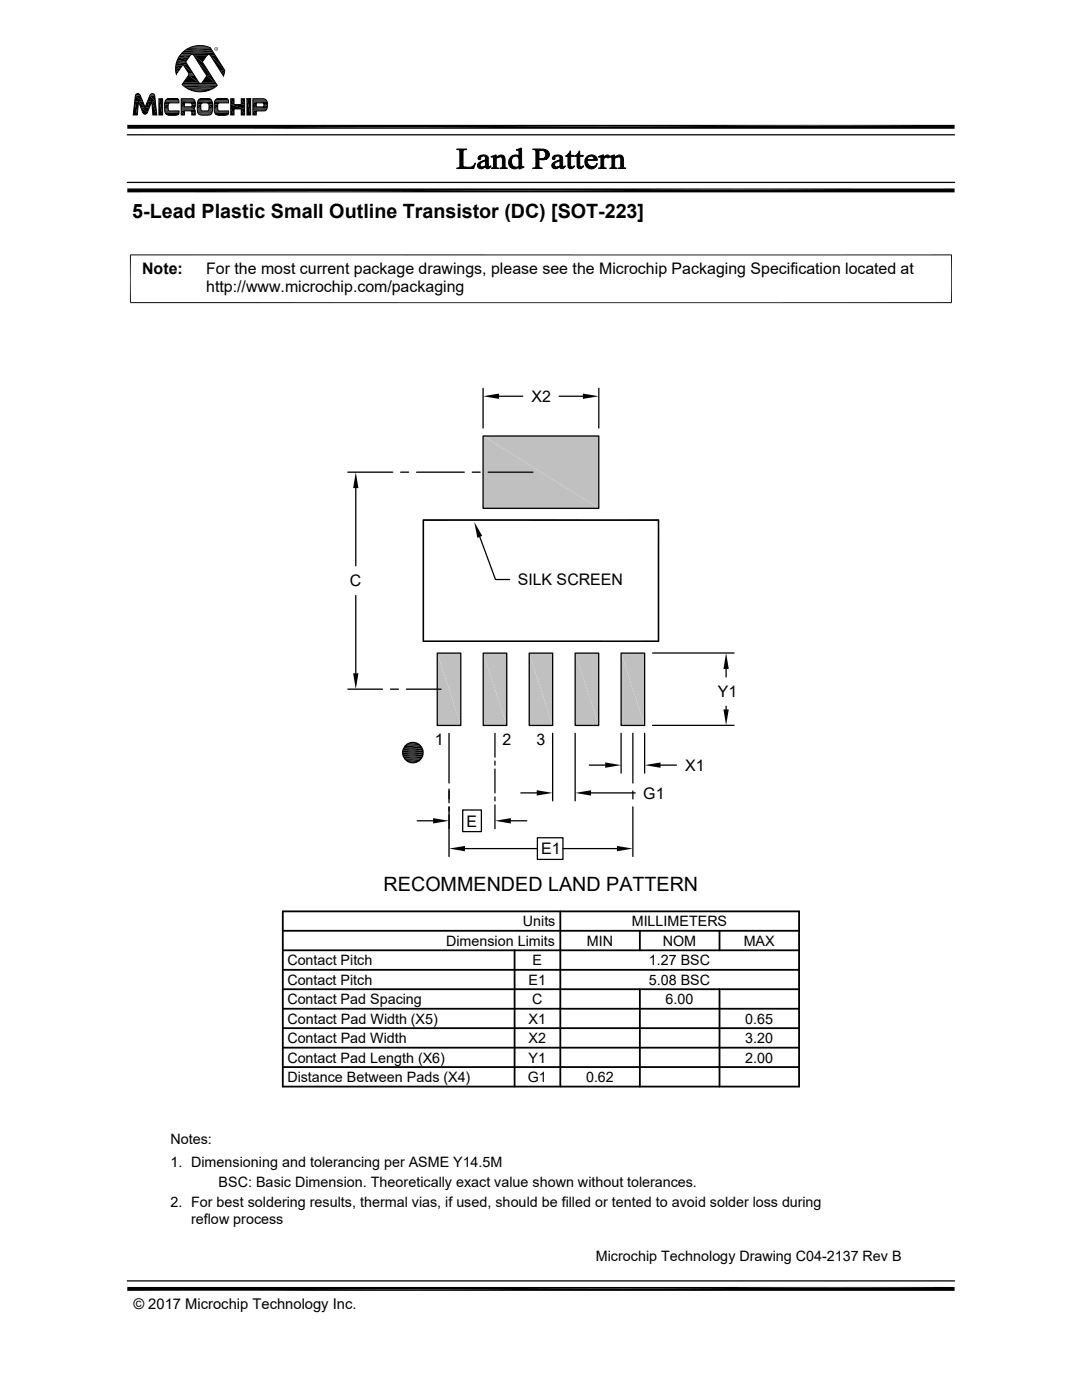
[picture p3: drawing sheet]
<svg xmlns="http://www.w3.org/2000/svg" width="216mm" height="279mm" viewBox="0 0 216 279" stroke-linecap="round" stroke-linejoin="round" font-family="sans-serif">
<g fill="#c0c0c0">
<path d="M96.4 87l23.1 14.5h-23.1z"/>
<path d="M96.4 87h23.1v14.5z"/>
<path d="M123.9 130.3l4.7 14.5h-4.7z"/>
<path d="M123.9 130.3h4.7v14.5z"/>
<path d="M114.8 130.3l4.7 14.5h-4.7z"/>
<path d="M114.8 130.3h4.7v14.5z"/>
<path d="M105.6 130.3l4.7 14.5h-4.7z"/>
<path d="M105.6 130.3h4.7v14.5z"/>
<path d="M96.4 130.3l4.7 14.5h-4.7z"/>
<path d="M96.4 130.3h4.7v14.5z"/>
<path d="M87.2 130.3l4.7 14.5h-4.7z"/>
<path d="M87.2 130.3h4.7v14.5z"/>
</g>
<g fill="none" stroke="#000" stroke-width=".25">
<path d="M25.4 36.4h165.1M25.4 26.9h165.1M96.4 77.5v7.9M99.6 79.1h4.7M111.6 79.1h4.7M119.5 77.5v7.9M69.4 94.2h9M71 97.4v15.5M79.9 94.2h1.6M83.1 94.2h9.5M94.2 94.2h1.6M96.4 87h23.1v14.5h-23.1z"/>
<path d="M97.4 94.2h8.9M71 118.9v15.5M84.5 103.8h46.9v24.2h-46.9zM95.7 107.1l3.2 8.6h2.8M69.4 137.5h6.9M77.9 137.5h1.6M81.1 137.5h6.9M84.3 128h47.2M87.2 130.3h4.7v14.5h-4.7zM96.4 130.3h4.7v14.5h-4.7zM105.6 130.3h4.7v14.5h-4.7zM114.8 130.3h4.7v14.5h-4.7z"/>
<path d="M123.9 130.3h4.7v14.5h-4.7zM130.2 130.3h16.3M144.9 133.5v1.6M80.9 148.6h2.9M80.9 151.8h2.9M89.6 146.3v10M89.6 157.5v2.7M98.8 146.3v4.8M98.8 151.9v.8M98.8 153.5v4.7M98.8 159v.8M103.9 158.2h3.2"/>
<path d="M110.3 146.3v13.5M114.8 146.3v13.5M117.6 152.7h3.2M117.9 158.2h8.8M123.9 146.3v8M126.3 146.3v10M126.3 157.9v1.5M128.6 146.3v8M130.2 144.8h16.3M131.8 152.7h3.2M144.9 140.9v.7M83.2 163.8h3.2"/>
<path d="M89.6 161v9.9M92.3 161.6h3.8v4.4h-3.8zM92.8 169.4h14.4M98.8 160.6v4.8M101.9 163.8h3.2M107.2 167.2h5.1v4.3h-5.1zM112.3 169.4h10.8M126.3 161v9.9M25.4 255.6h165.1"/>
<circle cx="82.4" cy="150.2" r="2.03"/>
</g>
<g fill="#000" stroke="#000" stroke-width=".2">
<path d="M98 31.2l.3 .1zM103.1 29.9h.2zM119.4 31.2l.3 .1zM121.6 31.2l.3 .1z"/>
<path d="M91.1 29.7h2l-.5 .2-.2 .5v2.8l.2 .2h.4h-1.3l.1-3.1a.43 .43 0 0 0-.7-.5z" fill-rule="evenodd"/>
<path d="M91.1 33.5l3-.2 .8-.7-.4 1h-3.4z" fill-rule="evenodd"/>
<path d="M95.5 31.3l.3-.2h.6h-.2a.42 .42 0 0 0-.3 .6l-.2 .2a.32 .32 0 0 1-.3-.2 .32 .32 0 0 1 .1-.4z" fill-rule="evenodd"/>
<path d="M95.5 32.5l.8-.4h.6a1.12 1.12 0 0 0-1.1 .9l.4 .3 .6 .1a.78 .78 0 0 1-1 .3 .78 .78 0 0 1-.5-1z" fill-rule="evenodd"/>
<path d="M95.8 31.1l.2-.1a1.19 1.19 0 0 1 1.4 .5l.1 1.7 .3 .2a.49 .49 0 0 1-.4 .3 .49 .49 0 0 1-.5-.3v-.1l-.2-.1 .2-.1v-1l-.4-.1 .4-.2a.51 .51 0 0 0-.5-.7z" fill-rule="evenodd"/>
<path d="M96.3 33.4l.6-.1z" fill-rule="evenodd"/>
<path d="M97.6 33.3l.3-.2-.1 .3z" fill-rule="evenodd"/>
<path d="M98 31.2l1-.3v.6h-.5z" fill-rule="evenodd"/>
<path d="M98.5 31.5l1.3-.2-.8 .3v1.4a.39 .39 0 0 0 .1 .4 .39 .39 0 0 0 .4 .1v.1h-1.5l.5-.3z" fill-rule="evenodd"/>
<path d="M99.3 31.3a.84 .84 0 0 1 .9-.4 .84 .84 0 0 1 .6 .8v1.6l.4 .3h-1.4l.3-.1 .1-.3v-1.6l-.4-.3z" fill-rule="evenodd"/>
<path d="M101.8 31.4l.5-.3h.6a1.19 1.19 0 0 0-.8 1.2 1.19 1.19 0 0 0 .9 1.1h-1.1a1.4 1.4 0 0 1-.1-2z" fill-rule="evenodd"/>
<path d="M102.3 31.1l.7-.2 .5 .3z" fill-rule="evenodd"/>
<path d="M103.1 29.9l1-.3v3.4l.2 .3h-.8a1.18 1.18 0 0 1-1.6 .1h1.1l.5-.3v-1.4l-.3-.5h.3v-1.1z" fill-rule="evenodd"/>
<path d="M103.5 33.3l1.1 .1-1.1 .3z" fill-rule="evenodd"/>
<path d="M106.8 30h1.2h-.5v1.6l1.6 .1-1.6 .1 .1 1.4a.47 .47 0 0 0 .6 .3v.1h-1.9l.6-.2v-.3z" fill-rule="evenodd"/>
<path d="M106.3 29.7l1.8 .1a1.12 1.12 0 0 1 1.3 .5 1.12 1.12 0 0 1-.3 1.4h-1a.86 .86 0 0 0 .8-.7 .86 .86 0 0 0-.5-1h-1.6z" fill-rule="evenodd"/>
<path d="M107.5 31.8h1.4z" fill-rule="evenodd"/>
<path d="M110.4 31.2l.2-.1h.6a.42 .42 0 0 0-.5 .6 .33 .33 0 0 1-.5 0 .33 .33 0 0 1 .2-.5z" fill-rule="evenodd"/>
<path d="M110.4 32.5l.9-.5 .4 .1a1.08 1.08 0 0 0-1 .9l.3 .3 .6 .1a.79 .79 0 0 1-1 .2 .79 .79 0 0 1-.4-.9z" fill-rule="evenodd"/>
<path d="M110.6 31.1l.5-.2a.87 .87 0 0 1 1.2 .7v1.6l.4 .2a.48 .48 0 0 1-.5 .3 .48 .48 0 0 1-.5-.4l-.2-.1 .2-.1v-1l-.4-.1 .4-.2a.51 .51 0 0 0-.5-.7z" fill-rule="evenodd"/>
<path d="M111.1 33.4l.6-.1z" fill-rule="evenodd"/>
<path d="M112.4 33.3l.4-.2-.1 .3z" fill-rule="evenodd"/>
<path d="M113.7 30.1h.2v.9h.6v.2h-.6v1.9l.3 .2-.8 .1-.1-2.2-.4-.1 .5-.4z" fill-rule="evenodd"/>
<path d="M113.4 33.4l.9-.1 .3-.2v.1a.68 .68 0 0 1-1.2 .2z" fill-rule="evenodd"/>
<path d="M115.6 30.1l.1 .9h.7v.2h-.7v1.7l.1 .4h.2l-.8 .1-.1-2.2-.4-.1 .5-.4z" fill-rule="evenodd"/>
<path d="M115.2 33.4l.9-.1 .2-.2h.2l-.1 .1a.68 .68 0 0 1-1.2 .2z" fill-rule="evenodd"/>
<path d="M117.1 31.3l.3-.2h.5a.72 .72 0 0 0-.7 .7l-.4 .1z" fill-rule="evenodd"/>
<path d="M117.4 31.1a1.17 1.17 0 0 1 1.8 .9h-2a1.1 1.1 0 0 0 1 1.2l-1.2 .1-.3-.7 .1-.7 1.7-.1v-.1a.61 .61 0 0 0-.6-.6z" fill-rule="evenodd"/>
<path d="M117 33.3l1.2-.1a.92 .92 0 0 0 .9-.6 1.18 1.18 0 0 1-.8 1.1 1.18 1.18 0 0 1-1.3-.4z" fill-rule="evenodd"/>
<path d="M119.4 31.2l1.1-.3v.6h.1l-.1 .2v1.6l.5 .3h-1.5l.4-.3v-1.8z" fill-rule="evenodd"/>
<path d="M120.6 31.3h.3l-.4 .2z" fill-rule="evenodd"/>
<path d="M120.6 31.3a.5 .5 0 0 1 .6-.4 .5 .5 0 0 1 .4 .5l-.3 .1z" fill-rule="evenodd"/>
<path d="M121.6 31.2l1-.3v.6h-.5z" fill-rule="evenodd"/>
<path d="M122.1 31.5l1.3-.2-.8 .3 .1 1.7 .4 .3h-1.4l.4-.3z" fill-rule="evenodd"/>
<path d="M122.9 31.3a.84 .84 0 0 1 .9-.4 .84 .84 0 0 1 .6 .9v1.5l.4 .3h-1.4l.3-.1 .2-.3-.1-1.6-.4-.3z" fill-rule="evenodd"/>
</g>
<g fill="#000">
<path d="M27 19.2l1.5 1.1h-1.6zM27 19.2h1l.5 1.1zM27 19h1zM27 19l1 .2h-1zM27 19h1v.2zM27.1 18.9l.9 .1h-1zM27.1 18.9h.8l.1 .1zM27.1 18.9h.8zM27.1 18.9l.2-.2 .6 .2zM27.3 18.7l.6 .2zM27.3 18.7h.4zM27.3 18.7h.3z"/>
<path d="M29.9 19.1l1.1 1.1h-1.6zM29.9 19.1h1l.1 1.1zM29.9 19l1 .1zM29.9 19h.9zM30 18.9l.8 .1h-.9zM30 18.9h.8v.1zM30 18.9h.8zM30 18.8l.8 .1zM30 18.8l.2-.1 .5 .1zM30.2 18.7l.5 .1zM30.2 18.7h.4zM30.2 18.7h.3z"/>
<path d="M31.7 19.7l.7 3.2h-.7zM31.7 19.7h.7v3.2zM33.5 19.7h1.9zM33.5 19.7h1.8zM33.6 19.7h1.7zM35 13.7l.6 .6h-.5zM35 13.7h1l-.4 .6zM35.1 13.1l.9 .6h-1zM35.1 13.1h1.4l-.5 .6zM35.1 14.3l.1 .6zM35.1 14.3h.5l-.4 .6zM35.1 13l1.4 .1h-1.4z"/>
<path d="M35.1 13h1.5l-.1 .1zM35.3 12.3l1.9 .3h-2zM35.3 12.3h1.7l.2 .3zM35.4 12l1.6 .3h-1.7zM35.4 12h1.9l-.3 .3zM35.6 11.5l1.7 .5h-1.9zM35.6 11.5h2.1l-.4 .5zM36.6 13l1.9 1.6h-.9zM36.6 13h.8l1.1 1.6zM37.6 15l2.1 1.5h-3.1zM37.6 15h1.2l.9 1.5zM37.6 14.6l1 .1h-.9z"/>
<path d="M37.6 14.6h.9l.1 .1zM37.7 14.9l1.1 .1h-1.2zM37.7 14.9h1l.1 .1zM37.7 14.7l1 .2h-1zM37.7 14.7h.9l.1 .2zM38.7 11l1.7 1.4h-.9zM38.7 11h2.6l-.9 1.4zM38.7 18.2l1.9 .1zM39.2 9.1l1.9 .1zM39.3 18.3h1.3zM39.2 9.1h1.5zM39.3 9.1h1.4z"/>
<path d="M39.5 12.4l2.6 2.7h-.8zM39.5 12.4h.9l1.7 2.7zM39.9 19.7h1.9zM40 19.7h1.8zM39.3 9.1h1zM40.1 19.7h1.7zM41.3 15.1l1.7 1.4h-2.7zM41.3 15.1h.8l.9 1.4zM41.6 10.9h1.2zM41.7 10.9h1.2zM41.9 10.9l1 .1zM42 11l2.9 3h-1z"/>
<path d="M42 11h.9l2 3zM42.8 9.8v.1zM42.8 9.6v.2zM42.8 9.9l.1 .1zM42.9 9.5l-.1 .1zM42.9 9.7l-.1 .1zM42.9 9.9v.1zM42.9 10l.1 .1zM42.8 9.6h.1zM42.9 9.5h.1zM43 10.1l.1 .1zM43 9.4l.1 .1z"/>
<path d="M43.1 10.1h.2zM43.1 9.4l.2 .1zM43.3 10.1l.1-.1zM43.3 9.4v.2zM43.4 9.9l-.1 .1zM43.4 19.7h1.9zM43.3 9.6l.1 .1zM43.3 10l.2-.1zM43.4 9.8v.1zM43.4 9.7v.1zM43.4 19.7h1.8zM43.5 19.7h1.7z"/>
<path d="M43.4 9.5l.1 .1zM43.4 9.9l.1-.1zM43.5 9.6l-.1 .2zM43.9 14l.9 .6h-.6zM43.9 14h1l-.1 .6zM44.2 14.6l.4 .5zM44.2 14.6h.6l-.2 .5zM46 19.7l.7 1.2h-.7zM46 19.7h.7v1.2zM48.1 19.7l.7 1.2h-.7zM48.1 19.7h.7v1.2zM49.3 19.7l.7 3.2h-.7z"/>
<path d="M49.3 19.7h.7v3.2zM26.9 20.3h.7zM26.9 20.3l.5 2.6h-.8zM26.9 20.3h.7l-.2 2.6zM27.6 20.3h.9zM27.6 20.3l1.4 1.1h-.9zM27.6 20.3h.9l.5 1.1zM28.1 21.4l1.3 1h-.9zM28.1 21.4h1.7l-.4 1zM28.5 22.4h.9zM28.5 22.4l.8 .2h-.7zM28.5 22.4h.9l-.1 .2z"/>
<path d="M28.6 22.6h.7zM28.6 22.6l.5 .1zM28.6 22.6h.7l-.2 .1zM28.7 22.7h.4zM28.7 22.7h.3zM28.9 22.7h.1zM29.4 20.2l.4 1.2h-.8zM29.4 20.2h.9l-.5 1.2zM30.3 20.2l1 2.7h-.8zM30.3 20.2h.7l.3 2.7zM32.9 20.7l.7 .1zM32.9 20.7h.7z"/>
<path d="M32.9 20.8h.7zM32.9 20.8l.6 .2h-.6zM32.9 20.8h.7l-.1 .2zM32.9 21l.6 .7h-.6zM32.9 21h.6v.7zM32.9 21.7l.7 .1h-.7zM32.9 21.7h.6l.1 .1zM32.9 21.8h.7zM32.9 21.8l.7 .1zM32.9 21.9h.7zM32.9 21.9l.7 .1zM32.9 20.5h1z"/>
<path d="M32.9 20.5l.9 .1zM32.9 20.6h.8zM32.9 20.6h.9zM32.9 20.6l.7 .1zM32.9 22l.8 .1zM32.9 22.1h.8zM32.9 22.1h.9zM33.4 22.9h2zM33.5 22.9l1.7 .1zM33.5 22.9h1.9zM33.6 23h1.6zM33.6 23h1.4z"/>
<path d="M36.2 20.5l.6 .8h-.6zM36.2 20.5h.6v.8zM36.2 22.1l.6 .8h-.6zM36.2 22.1h.6v.8zM38.1 20.5h.8zM38.1 22.1h.8zM38.1 20.5h.9zM38.1 21.3h.8zM38.1 22.1l.8 .1zM38.1 20.5l.9 .1zM38.2 22.2h.7zM38.2 20.6h.8z"/>
<path d="M38.2 21.3h.7zM38.2 20.6l.8 .1zM38.2 21.2l.7 .1zM38.2 22.2l.7 .1zM38.3 20.7h.7zM38.2 21.2h.7zM38.3 21.2h.6zM38.3 22.3l.7 .1zM38.3 22.4h.7zM38.3 22.4l.7 .5h-.7zM38.3 22.4h.7v.5zM38.3 20.7l.7 .1z"/>
<path d="M38.3 20.8h.7zM38.3 21.1h.6zM38.3 21.1l.6 .1zM38.3 20.8l.7 .2h-.7zM38.3 20.8h.7v.2zM38.3 21l.7 .1zM38.3 21.1h.7zM39.4 20.7l.7 .1zM39.4 20.7h.7zM39.4 20.8h.7zM39.4 20.8l.7 .2h-.7zM39.4 20.8h.7v.2z"/>
<path d="M39.4 21l.7 .7h-.7zM39.4 21h.7v.7zM39.4 21.7l.7 .1h-.7zM39.4 21.7h.7v.1zM39.4 21.8h.7zM39.4 21.8l.7 .1zM39.4 21.9h.7zM39.4 21.9l.8 .1zM39.4 20.5h1zM39.4 20.5l.9 .1zM39.4 20.6h.8zM39.4 20.6h.9z"/>
<path d="M39.4 20.6l.8 .1zM39.4 20.7h.8zM39.4 22l.8 .1zM39.4 22.1h.8zM39.4 22.1h.9zM39.4 22.1h1zM39.9 22.9l1.8 .1zM39.9 22.9h2zM40.1 23h1.3zM40.1 23h1.6zM41.3 20.5h1.1zM41.4 20.5l1 .1z"/>
<path d="M41.5 20.6h.9zM41.4 22.1h1zM41.5 22.1h.9zM41.6 20.6h.8zM41.6 20.6l.8 .1zM41.6 22.1h.8zM41.6 20.7h.8zM41.6 22l.8 .1zM41.6 20.7l.8 .1zM41.7 20.8h.7zM41.7 21.9l.7 .1zM41.7 20.8l.7 .2h-.7z"/>
<path d="M41.7 20.8h.7v.2zM41.7 21.8h.7zM41.7 21.8l.7 .1zM41.7 21.9h.7zM41.7 21l.7 .7h-.7zM41.7 21h.7v.7zM41.7 21.7l.7 .1h-.7zM41.7 21.7h.7v.1zM42.7 20.7l.8 .1zM42.7 20.7h.8zM42.7 20.8h.8zM42.7 20.8l.7 .2h-.7z"/>
<path d="M42.7 20.8h.8l-.1 .2zM42.7 21l.7 .7h-.7zM42.7 21h.7v.7zM42.7 21.7l.8 .1h-.8zM42.7 21.7h.7l.1 .1zM42.7 21.8h.8zM42.7 21.8l.8 .1zM42.7 21.9h.8zM42.8 20.5h1zM42.8 20.5l.9 .1zM42.8 20.6h.8zM42.8 20.6h.9z"/>
<path d="M42.8 20.6l.7 .1zM42.8 20.7h.7zM42.8 21.9l.7 .1zM42.8 22l.8 .1zM42.8 22.1h.8zM42.8 22.1h.9zM43.3 22.9h2zM43.4 22.9l1.7 .1zM43.4 22.9h1.9zM43.5 23h1.6zM43.5 23h1.4zM46 20.9l2.8 .8h-2.8z"/>
<path d="M46 20.9h2.8v.8zM46 21.7l.7 1.2h-.7zM46 21.7h.7v1.2zM48.1 21.7l.7 1.2h-.7zM48.1 21.7h.7v1.2zM50.5 20.5l.6 .8h-.6zM50.5 20.5h.6v.8zM50.5 22.1l.6 .8h-.6zM50.5 22.1h.6v.8zM52.4 20.5h.9zM52.5 20.5l.8 .1zM52.5 20.6h.8z"/>
<path d="M52.5 21.3h.8zM52.6 20.6h.7zM52.6 21.3h.7zM52.6 20.6l.7 .1zM52.6 21.2l.7 .1zM52.6 20.7h.8zM52.6 20.7l.8 .1h-.7zM52.6 20.7h.8v.1zM52.6 21.1h.7zM52.6 21.1h.8zM52.6 21.1l.7 .1zM52.6 21.2h.7z"/>
<path d="M52.7 20.8l.7 .3h-.7zM52.7 20.8h.7v.3zM52.7 21.1h.7zM25.4 38.4l165.1-.8v.8zM25.4 37.6h165.1l-165.1 .8zM25.4 25.7l165.1-.8v.8zM25.4 24.9h165.1l-165.1 .8zM96.4 79.1l3.2-.6v1.1zM116.3 78.5l3.2 .6-3.2 .5zM71 94.2l.5 3.2h-1zM94.6 104.2l1.6 2.8-1 .3zM70.5 134.4h1l-.5 3.1z"/>
<path d="M144.9 130.3l.5 3.2h-1zM81.3 151.9l1.9 .2h-1.6zM81.6 148.3h1.6l.3 .2zM81.6 152.1l1.2 .1zM81.6 152.1h1.6l-.4 .1zM81.6 148.3l.4-.1 1.2 .1zM82 148.2l1.2 .1zM82 152.2h.8zM82 148.2h.8zM107.1 157.7l3.2 .5-3.2 .6zM114.8 158.2l3.1-.5v1.1zM120.8 152.2l3.1 .5-3.1 .5z"/>
<path d="M128.6 152.7l3.2-.5v1zM144.4 141.6h1l-.5 3.2zM86.4 163.3l3.2 .5-3.2 .5zM89.6 169.4l3.2-.6v1.1zM98.8 163.8l3.1-.5v1zM123.1 168.8l3.2 .6-3.2 .5zM25.4 257.6l165.1-.8v.8zM25.4 256.8h165.1l-165.1 .8z"/>
</g>
<g fill="none" stroke="#000" stroke-width=".2">
<path d="M27.1 18.9a.52 .52 0 0 1 .9 .1l1 2.4 .9-2.4a.5 .5 0 0 1 .5-.3 .5 .5 0 0 1 .5 .4l.4 3.8h-.8l-.2-2.7-.9 2.2a.5 .5 0 0 1-.5 .4 .5 .5 0 0 1-.4-.4l-.9-2.1-.2 2.6h-.8zM31.7 19.7h.7v3.2h-.7zM33.1 19.9h2.6M33.1 20l.5-.3h1.6l.4 .2 .1 .6-2 .1-.2 .4v.7l.1 .3 .2 .1h1.9a.62 .62 0 0 1-.1 .7 .62 .62 0 0 1-.6 .2 2.3 2.3 0 0 1-1.9-.2l-.2-1a2.92 2.92 0 0 1 .2-1.8zM33.2 19.8h2.4M33.3 19.7h2.2M33.4 19.7h2.1M35.9 11h2.2M36 10.9h2.1M36.2 19.7h2.1a.97 .97 0 0 1 .7 1.4l-.1 .3-.3 .3 .3 .2 .1 1h-.7v-.6l-.2-.2h-1.3v.8h-.6zM36.2 19.7h2.3M36.2 19.7h2.4"/>
<path d="M36.2 19.8h2.5M36.2 19.9h2.6M36.3 16.9h7M36.4 16.9h6.9M36.4 17h6.9M36.5 16.6h3.4M36.5 16.5h3.3M36.9 17.4h6M37.5 17.7h4.9M37.8 9.5h4.2M38 9.4h3.7M38.1 10.9h.3l.3 .1 2.6 4.1-1.1 1.5-.3 .1-.2-.2-2.7-4.2z"/>
<path d="M38.4 10.9h3.2M38.5 9.3h2.8M38.5 11h2.9M38.7 11h2.6M38.7 18.2h2.5M38.7 9.2h2.4M39.6 19.9h2.6M39.6 20l.5-.3h1.5a.94 .94 0 0 1 .8 1.1v1.3a.84 .84 0 0 1-1 .9h-1.1a.9 .9 0 0 1-.9-1.1v-1.1zM39.8 19.8h2.2M40.2 16.6h2.9M41.3 11l-.9 1.4 2.9 4.6a5.2 5.2 0 0 1-7-.1l1.4-2.2-1.1-1.7M41.3 11l.3-.1 .4 .1 2.6 4.2 .3-1.2-2.9-4.5a4.8 4.8 0 0 0-5.1 .6 4.8 4.8 0 0 0-1.7 4.8"/>
<path d="M42.8 10.9h-6.8M43 19.9h2.6M43 20l.5-.3h1.6l.4 .2 .1 .6-2 .1-.2 .4v.7l.1 .3 .2 .1h1.9a.62 .62 0 0 1-.1 .7 .62 .62 0 0 1-.6 .2 2.3 2.3 0 0 1-1.9-.2l-.3-1a2.92 2.92 0 0 1 .3-1.8zM43.1 19.8h2.4M43.1 16.6l-6.6 .1M43.2 19.7h2.2M43.3 19.7h2M46 19.7h.7v1.2h1.4v-1.2h.7v3.2h-.7v-1.2h-1.4v1.2h-.7zM49.3 19.7h.7v3.2h-.7zM49.3 19.7h.7M50.5 19.7h2.2M50.5 19.7h2.4"/>
<path d="M50.5 19.8h2.5M50.5 19.9h2.6M50.5 19.9h2.7M50.5 19.7h2.2a1.49 1.49 0 0 1 .5 2.2l-.5 .2h-1.6v.8h-.6zM32.9 20.5h2.8M32.9 22.2h2.8M32.9 22.3h2.8M32.9 20.4h2.8M32.9 20.3h2.8M32.9 22.4h2.8M32.9 22.5h2.8M32.9 20.2h2.8"/>
<path d="M33 20.1h2.7M33 22.6h2.7M33 20h2.7M33 22.7h2.7M33.1 22.7h2.6M33.1 22.8h2.6M33.2 22.8h2.4M33.3 22.9h2.3M33.4 22.9h2.1M36.2 20.1h2.7M36.2 20.2h2.7M36.2 21.3h2.7"/>
<path d="M36.2 21.4h2.7M36.2 21.5h2.7M36.2 21.6h2.6M36.2 21.6h2.5M36.2 21.7h2.5M36.2 21.8h2.6M36.2 21.9h2.7M36.2 22h2.7M36.2 22.1h2.7M36.8 20.5h1.3l.2 .2v.4l-.2 .2h-1.3zM39.4 20.5h3M39.4 22.2h3"/>
<path d="M39.4 20.4h3M39.4 22.3h3M39.4 22.5h2.9M39.4 20.2h3M39.5 22.6h2.8M39.5 20h2.8M39.5 22.7h2.7M39.6 22.8h2.6M39.7 22.8h2.4M39.8 22.9h2.2M40.2 20.7l.2-.2 1.1 .1 .2 .4-.1 1-.2 .1h-1.2l-.1-.4zM42.8 22.2h2.8"/>
<path d="M42.8 20.5h2.8M42.8 20.4h2.8M42.8 22.3h2.8M42.8 20.3h2.8M42.8 22.4h2.8M42.8 22.5h2.8M42.8 20.2h2.8M42.9 22.6h2.7M42.9 20.1h2.7M42.9 20h2.7M42.9 22.7h2.7M43 22.7h2.6"/>
<path d="M43 22.8h2.6M43.1 22.8h2.4M43.2 22.9h2.2M43.3 22.9h2M50.5 20.1h2.7M50.5 20.2h2.8M50.5 20.4h2.8M50.5 20.5h2.8M50.5 21.4h2.8M50.5 21.7h2.8M50.5 21.8h2.8M50.5 21.9h2.7"/>
<path d="M50.5 22h2.6M51.1 20.5h1.4l.1 .2v.5l-.1 .1h-1.4zM53 22.1h-2.5M26 50.8v9.7M189.9 50.8v9.7M189.9 50.9h-164M25.9 60.4h164M81.3 152h2.2M81.3 148.4h2.2"/>
</g>
<path d="M36.3 16.8h6.9M37.4 9.6h4.7M38 18.1h3.8M36.2 20.4h2.7" fill="none" stroke="#000" stroke-width=".21"/>
<g fill="none" stroke="#000" stroke-width=".36">
<path d="M36.1 10.7h6.7M36.9 9.9h5.4M80.5 151.2h3.8M56.4 185.8h103M56.4 181.9h103v35h-103zM56.4 189.7h103M56.4 193.5h103M56.4 197.4h103M102.7 189.7v27.2M111.8 181.9v35M127.7 185.8v3.9M127.7 197.4v19.5"/>
<path d="M143.6 185.8v3.9M143.6 197.4v19.5M56.4 201.3h103M56.4 205.2h103M56.4 213h103M56.4 209.1h103"/>
</g>
<path d="M36.4 10.3h6.2M80.3 150.4h4.1M80.3 150h4.1" fill="none" stroke="#000" stroke-width=".4"/>
<path d="M35.1 12.8h2.3M35.6 11.2h2.4" fill="none" stroke="#000" stroke-width=".42"/>
<path d="M36.5 17.2h6.8M80.5 149.2h3.8" fill="none" stroke="#000" stroke-width=".34"/>
<path d="M37 17.6h5.9M80.7 151.5h3.4" fill="none" stroke="#000" stroke-width=".3"/>
<path d="M37.5 17.9h4.9M50.5 21.5h2.8" fill="none" stroke="#000" stroke-width=".23"/>
<path d="M84.3 103.8h47.2M84.5 103.7v24.4M131.4 103.7v24.4" fill="none" stroke="#000" stroke-width=".28"/>
<path d="M80.7 148.9h3.4" fill="none" stroke="#000" stroke-width=".32"/>
<path d="M80.4 150.8h4M80.4 149.6h4" fill="none" stroke="#000" stroke-width=".38"/>
<g font-size="3.9">
<text x="26.4" y="43.5">5-Lead Plastic Small Outline Transistor (DC) [SOT-223]</text>
<text x="76.5" y="177.7">RECOMMENDED LAND PATTERN</text>
</g>
<g font-size="3.2">
<text x="28.4" y="54.6">Note:</text>
<text x="41.1" y="54.6">For the most current package drawings, please see the Microchip Packaging Specification located at</text>
<text x="41.1" y="58.3">http://www.microchip.com/packaging</text>
<text x="106.1" y="80.2">X2</text>
<text x="69.8" y="117">C</text>
<text x="103.3" y="116.8">SILK SCREEN</text>
<text x="143.2" y="139.2">Y1</text>
<text x="86.8" y="148.6">1</text>
<text x="100.2" y="148.6">2</text>
<text x="107.1" y="148.6">3</text>
<text x="136.7" y="153.8">X1</text>
<text x="128.4" y="159.4">G1</text>
<text x="93.1" y="165">E</text>
<text x="108" y="170.5">E1</text>
</g>
<g font-size="2.9">
<text x="104.3" y="184.8">Units</text>
<text x="126" y="184.8">MILLIMETERS</text>
<text x="89" y="188.7">Dimension Limits</text>
<text x="117.1" y="188.7">MIN</text>
<text x="132.3" y="188.7">NOM</text>
<text x="148.4" y="188.7">MAX</text>
<text x="57.3" y="196.5">Contact Pitch</text>
<text x="57.3" y="192.6">Contact Pitch</text>
<text x="105.5" y="196.5">E1</text>
<text x="106.3" y="192.6">E</text>
<text x="129.5" y="196.5">5.08 BSC</text>
<text x="129.5" y="192.6">1.27 BSC</text>
<text x="57.3" y="200.4">Contact Pad Spacing</text>
<text x="106.2" y="200.4">C</text>
<text x="132.8" y="200.4">6.00</text>
<text x="57.3" y="204.3">Contact Pad Width (X5)</text>
<text x="57.3" y="208.2">Contact Pad Width</text>
<text x="105.5" y="208.2">X2</text>
<text x="105.5" y="204.3">X1</text>
<text x="148.7" y="208.2">3.20</text>
<text x="148.7" y="204.3">0.65</text>
<text x="57.3" y="212">Contact Pad Length (X6)</text>
<text x="57.3" y="215.9">Distance Between Pads (X4)</text>
<text x="105.3" y="215.9">G1</text>
<text x="105.5" y="212">Y1</text>
<text x="116.9" y="215.9">0.62</text>
<text x="148.7" y="212">2.00</text>
<text x="34" y="232.9">1. Dimensioning and tolerancing per ASME Y14.5M</text>
<text x="34" y="228.3">Notes:</text>
<text x="43.6" y="236.9">BSC: Basic Dimension. Theoretically exact value shown without tolerances.</text>
<text x="34" y="241">2. For best soldering results, thermal vias, if used, should be filled or tented to avoid solder loss during</text>
<text x="38.1" y="244.3">reflow process</text>
<text x="118.9" y="251.7">Microchip Technology Drawing C04-2137 Rev B</text>
<text x="26.6" y="261.3">© 2017 Microchip Technology Inc.</text>
</g>
<text font-size=".6" x="43" y="10">R</text>
</svg>
